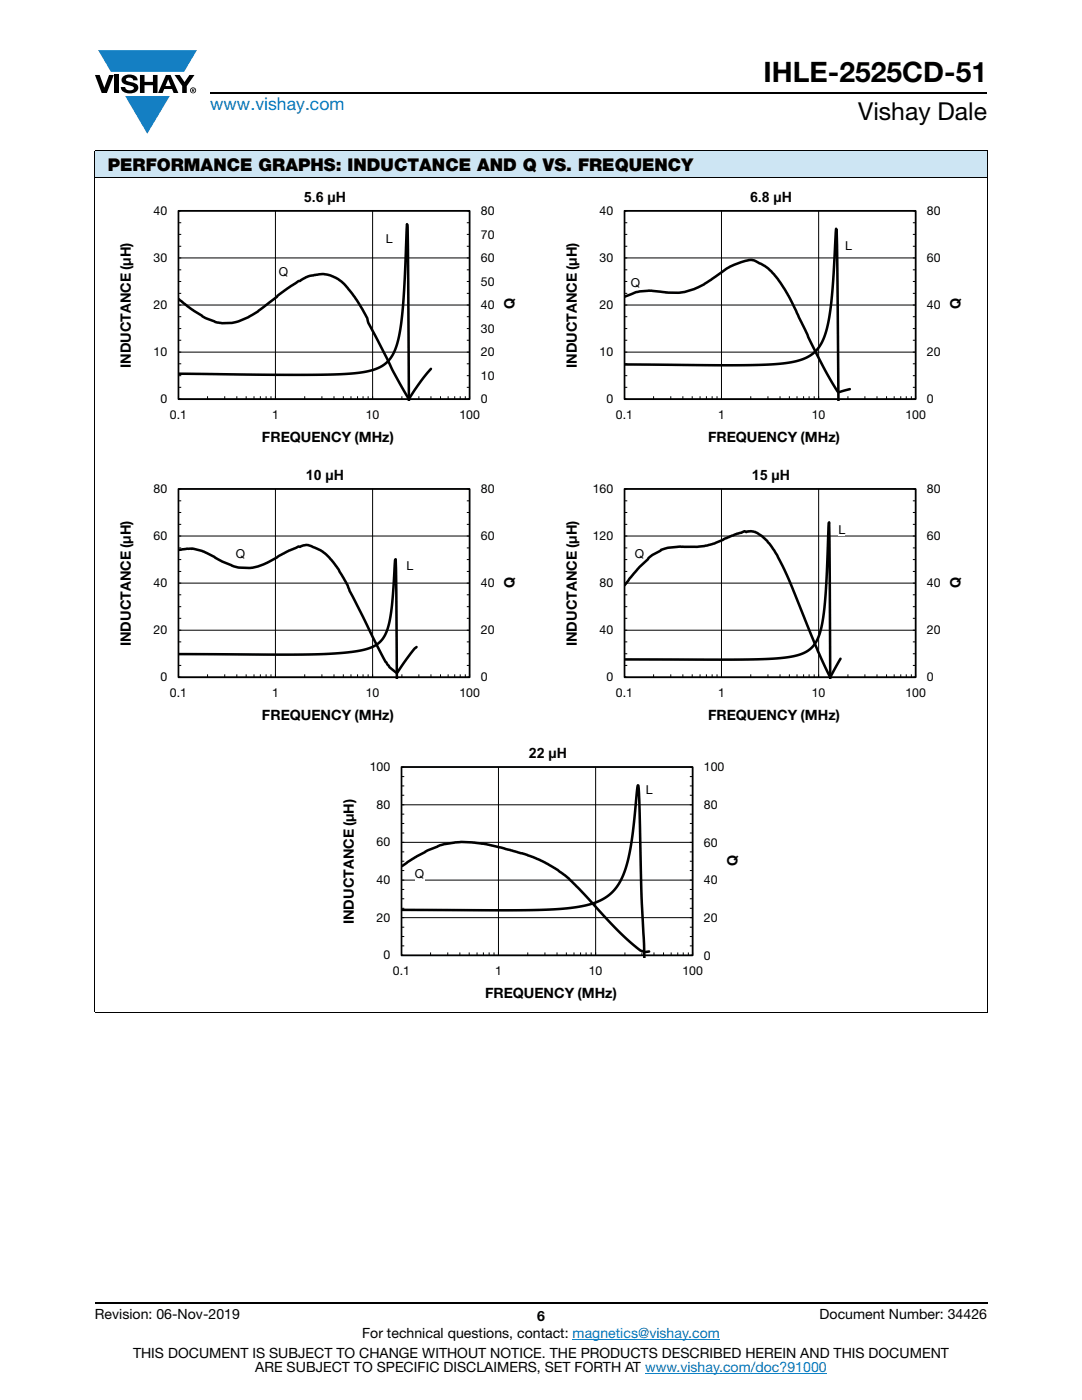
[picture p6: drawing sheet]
<svg xmlns="http://www.w3.org/2000/svg" width="216mm" height="279mm" viewBox="0 0 216 279" stroke-linecap="round" stroke-linejoin="round" font-family="sans-serif">
<g fill="#147fc3">
<path d="M19.6 10h19.7l-2.6 4.3h-1.1h-13.5z"/>
<path d="M25 19.2h8.9l-4.5 7.5z"/>
</g>
<g fill="#000">
<path d="M18.9 15h1l.9 2.5 1-2.5h.9l-1.4 3.6h-1zM22.9 15h.9v3.6h-.9zM24.6 15.3a2.1 2.1 0 0 1 2.8 .3l.1 .4h-.9a.79 .79 0 0 0-.7-.5 .79 .79 0 0 0-.8 .4l.3 .3 1 .2a1.08 1.08 0 0 1 1.2 1 1.08 1.08 0 0 1-1.1 1.2 1.73 1.73 0 0 1-2.4-1.2h.9a.96 .96 0 0 0 .8 .6 .96 .96 0 0 0 .9-.4 1.31 1.31 0 0 0-1.2-.6 1.03 1.03 0 0 1-1.1-.6 1.03 1.03 0 0 1 .2-1.1zM27.9 15h.9v1.3h1.7v-1.3h.9v3.6h-.9v-1.6h-1.7v1.6h-.9zM34.8 15h1.1l.9 1.4 1-1.4h1l-1.5 2.2v1.4h-.9v-1.4z"/>
<path d="M33.6 15.9l.5 1.3h-1.1zM33.1 15l-1.6 3.6h1l.3-.8h1.5l.3 .8h1l-1.6-3.6z"/>
<path d="M38.4 17.8h.2v.2h-.2zM38.3 17.7v.7h.1v-.3l.4 .3-.2-.3 .2-.2-.1-.2z"/>
<path d="M38.1 18a.46 .46 0 0 1 .9 0 .46 .46 0 0 1-.9 0zM37.9 18a.6 .6 0 0 0 1.2 0 .6 .6 0 0 0-1.2 0z"/>
</g>
<path d="M42 18.6h155M18.9 260h178.1" fill="none" stroke="#000" stroke-width=".36"/>
<path d="M114.3 267.3h29.3M128.7 274h36.3" fill="none" stroke="#067ec4" stroke-width=".2"/>
<path d="M18.9 30h178.1v5.5h-178.1z" fill="#cde5f3"/>
<path d="M18.9 30h178.1M18.9 35.5h178.1M18.9 30.1v171.8M197 30.1v171.8M18.9 202h178.1" fill="none" stroke="#000" stroke-width=".2"/>
<path d="M23.7 37.9h79.6v50.9h-79.6z" fill="#fff"/>
<g fill="none" stroke="#000" stroke-width=".2">
<path d="M35.6 42.1h58.1v37.6h-58.1zM35.6 51.5h58.1M35.6 58.5h.6M35.6 56.2h.6M35.6 53.8h.6M35.6 49.1h.6M35.6 46.8h.6M35.6 44.5h.6M55 42.1v37.6M74.3 42.1v37.6M93.1 58.5h.6M93.1 56.2h.6"/>
<path d="M93.1 53.8h.6M93.1 49.1h.6M93.1 46.8h.6M93.1 44.5h.6M35.6 70.3h58.1M35.6 60.9h58.1M35.6 77.3h.6M35.6 75h.6M35.6 72.6h.6M35.6 67.9h.6M35.6 65.6h.6M35.6 63.2h.6"/>
<path d="M41.4 79.1v.6M44.8 79.1v.6M47.3 79.1v.6M49.1 79.1v.6M50.7 79.1v.6M52 79.1v.6M53.1 79.1v.6M54.1 79.1v.6M60.8 79.1v.6M64.2 79.1v.6M66.6 79.1v.6M68.5 79.1v.6"/>
<path d="M70 79.1v.6M71.3 79.1v.6M72.4 79.1v.6M73.5 79.1v.6M80.2 79.1v.6M83.6 79.1v.6M86 79.1v.6M87.9 79.1v.6M89.4 79.1v.6M90.7 79.1v.6M91.8 79.1v.6M92.8 79.1v.6"/>
<path d="M93.1 77.3h.6M93.1 75h.6M93.1 72.6h.6M93.1 67.9h.6M93.1 65.6h.6M93.1 63.2h.6"/>
</g>
<path d="M35.6 42.1h58.1v37.6h-58.1z" fill="none" stroke="#000" stroke-width=".34"/>
<path d="M35.6 59.7l2.4 1.9 3.1 1.9 2.3 .9 .9 .1 2-.1 1.3-.3 1.9-.8 1.9-1.1 5.9-4.6 2.2-1.5h.4l1.2-.8 .8-.3 1.9-.3h.8l1.1 .2 1.8 .8 1.1 .9 2.7 3.5 1.9 3.3 .3 1.1 4.8 9.4 3.2 5.6h.2l2.7-3.9 1.6-2M35.6 74.6l20.9 .2 11.1-.1 3.2-.2 2.3-.3 1.9-.6 1.4-.6 1.2-1 1-1.6 .7-1.9 .5-2.4 .8-7.2 .6-14.2 .1 .8 .1 5.2 .2 29.4" fill="none" stroke="#000" stroke-width=".51"/>
<g fill="#fff">
<path d="M77 46h1.3v3h-1.3z"/>
<path d="M55.6 52.7h1.9v3h-1.9z"/>
<path d="M112.7 37.9h79.6v50.9h-79.6z"/>
</g>
<g fill="none" stroke="#000" stroke-width=".2">
<path d="M124.6 42.1h58.1v37.6h-58.1zM124.6 51.5h58.1M124.6 58.5h.6M124.6 56.2h.6M124.6 53.8h.6M124.6 49.1h.6M124.6 46.8h.6M124.6 44.5h.6M144 42.1v37.6M163.4 42.1v37.6M182.1 58.5h.6M182.1 56.2h.6"/>
<path d="M182.1 53.8h.6M182.1 49.1h.6M182.1 46.8h.6M182.1 44.5h.6M124.6 70.3h58.1M124.6 60.9h58.1M124.6 77.3h.6M124.6 75h.6M124.6 72.6h.6M124.6 67.9h.6M124.6 65.6h.6M124.6 63.2h.6"/>
<path d="M130.4 79.1v.6M133.8 79.1v.6M136.3 79.1v.6M138.1 79.1v.6M139.7 79.1v.6M141 79.1v.6M142.1 79.1v.6M143.1 79.1v.6M149.8 79.1v.6M153.2 79.1v.6M155.6 79.1v.6M157.5 79.1v.6"/>
<path d="M159 79.1v.6M160.3 79.1v.6M161.4 79.1v.6M162.5 79.1v.6M169.2 79.1v.6M172.6 79.1v.6M175 79.1v.6M176.9 79.1v.6M178.4 79.1v.6M179.7 79.1v.6M180.8 79.1v.6M181.9 79.1v.6"/>
<path d="M182.1 77.3h.6M182.1 75h.6M182.1 72.6h.6M182.1 67.9h.6M182.1 65.6h.6M182.1 63.2h.6"/>
</g>
<path d="M124.6 42.1h58.1v37.6h-58.1z" fill="none" stroke="#000" stroke-width=".34"/>
<path d="M124.6 59.2l2.3-.9 2.6-.3 3.8 .4h2l1.3-.1 2-.6 1.8-.9 5.3-3.6 3.1-1.2 1-.1 .8 .1 2 1.1 1.2 1 1.4 1.6 1.3 1.9 1.6 2.8 5.7 11.9 3.1 5.5a.76 .76 0 0 0 1.2 .2l1.5-.3M124.6 72.7l20.6 .2 8.1-.1 3-.3 2.2-.3 1.8-.6 1.4-.6 1.2-1.1 1-1.4 .8-1.9 .6-2.3 .8-6.4 .7-12.3 .3 5.8 .2 28.7" fill="none" stroke="#000" stroke-width=".51"/>
<g fill="#fff">
<path d="M168.6 47.4h1.4v2.9h-1.4z"/>
<path d="M125.9 54.8h1.9v2.9h-1.9z"/>
<path d="M23.7 93.4h79.6v50.9h-79.6z"/>
</g>
<g fill="none" stroke="#000" stroke-width=".2">
<path d="M35.6 97.6h58.1v37.6h-58.1zM35.6 99.9h.6M55 97.6v37.6M74.3 97.6v37.6M93.1 99.9h.6M35.6 116.4h58.1M35.6 107h58.1M35.6 118.7h.6M35.6 114h.6M35.6 111.7h.6M35.6 109.3h.6M35.6 104.6h.6"/>
<path d="M35.6 102.3h.6M93.1 118.7h.6M93.1 114h.6M93.1 111.7h.6M93.1 109.3h.6M93.1 104.6h.6M93.1 102.3h.6M35.6 125.8h58.1M35.6 132.8h.6M35.6 130.5h.6M35.6 128.1h.6M35.6 123.4h.6"/>
<path d="M35.6 121.1h.6M41.4 134.6v.6M44.8 134.6v.6M47.3 134.6v.6M49.1 134.6v.6M50.7 134.6v.6M52 134.6v.6M53.1 134.6v.6M54.1 134.6v.6M60.8 134.6v.6M64.2 134.6v.6M66.6 134.6v.6"/>
<path d="M68.5 134.6v.6M70 134.6v.6M71.3 134.6v.6M72.4 134.6v.6M73.5 134.6v.6M80.2 134.6v.6M83.6 134.6v.6M86 134.6v.6M87.9 134.6v.6M89.4 134.6v.6M90.7 134.6v.6M91.8 134.6v.6"/>
<path d="M92.8 134.6v.6M93.1 132.8h.6M93.1 130.5h.6M93.1 128.1h.6M93.1 123.4h.6M93.1 121.1h.6"/>
</g>
<path d="M35.6 97.6h58.1v37.6h-58.1z" fill="none" stroke="#000" stroke-width=".34"/>
<path d="M35.6 109.7l2.8-.2 1.8 .4 2.5 1.2 1.6 1 2 .8 1.3 .4 2.1 .1 1.7-.3 1.3-.5 4.5-2.5 2.4-1 1.9-.3 2.5 1 1.7 1.5 1.9 2.3 1.8 3.3 .4 1 7.1 14.1 .8 1.1 1.3 1.1a.33 .33 0 0 0 .4 0 .33 .33 0 0 0 .1-.3l2.5-3.5 1.1-1.3M35.6 130.5l20.8 .1h7.8l6.4-.6 2.1-.3 1.5-.6 1.2-.7 .9-.8 .7-1.2 .5-1.5 .7-4 .6-8.8 .2-.5 .2 24" fill="none" stroke="#000" stroke-width=".51"/>
<g fill="#fff">
<path d="M81.1 111.4h1.4v2.9h-1.4z"/>
<path d="M47.1 108.9h1.9v2.9h-1.9z"/>
<path d="M112.7 93.4h79.6v50.9h-79.6z"/>
</g>
<g fill="none" stroke="#000" stroke-width=".2">
<path d="M124.6 97.6h58.1v37.6h-58.1zM124.6 99.9h.6M144 97.6v37.6M163.4 97.6v37.6M182.1 99.9h.6M124.6 116.4h58.1M124.6 107h58.1M124.6 118.7h.6M124.6 114h.6M124.6 111.7h.6M124.6 109.3h.6M124.6 104.6h.6"/>
<path d="M124.6 102.3h.6M182.1 118.7h.6M182.1 114h.6M182.1 111.7h.6M182.1 109.3h.6M182.1 104.6h.6M182.1 102.3h.6M124.6 125.8h58.1M124.6 132.8h.6M124.6 130.5h.6M124.6 128.1h.6M124.6 123.4h.6"/>
<path d="M124.6 121.1h.6M130.4 134.6v.6M133.8 134.6v.6M136.3 134.6v.6M138.1 134.6v.6M139.7 134.6v.6M141 134.6v.6M142.1 134.6v.6M143.1 134.6v.6M149.8 134.6v.6M153.2 134.6v.6M155.6 134.6v.6"/>
<path d="M157.5 134.6v.6M159 134.6v.6M160.3 134.6v.6M161.4 134.6v.6M162.5 134.6v.6M169.2 134.6v.6M172.6 134.6v.6M175 134.6v.6M176.9 134.6v.6M178.4 134.6v.6M179.7 134.6v.6M180.8 134.6v.6"/>
<path d="M181.9 134.6v.6M182.1 132.8h.6M182.1 130.5h.6M182.1 128.1h.6M182.1 123.4h.6M182.1 121.1h.6"/>
</g>
<path d="M124.6 97.6h58.1v37.6h-58.1z" fill="none" stroke="#000" stroke-width=".34"/>
<path d="M124.6 116.8l2.7-3.3 2.2-2.2 2.4-1.6 1.4-.4 2.4-.2h3.5l1.9-.2 1.5-.4 3.4-1.6 1.9-.6a.95 .95 0 0 1 1.1-.2l.8-.1 .9 .2 1.3 .7 1.1 1.1 1.9 2.8 2.4 4.8 5.8 14.4 2.4 5.1 2.1-3.6M124.6 131.6h21.2l7.6-.1 4.9-.5 1.7-.5 1.2-.6 1.1-1 .8-1.2 .5-1.4 .5-2.3 .7-6.5 .6-13.4 .3 31.5" fill="none" stroke="#000" stroke-width=".51"/>
<g fill="#fff">
<path d="M167.3 104.1h1.4v2.9h-1.4z"/>
<path d="M126.7 108.9h1.9v2.9h-1.9z"/>
<path d="M68.2 148.9h79.6v50.9h-79.6z"/>
</g>
<g fill="none" stroke="#000" stroke-width=".2">
<path d="M80.1 153.1h58.1v37.6h-58.1zM80.1 158.7h.6M80.1 156.8h.6M80.1 155h.6M99.5 153.1v37.6M118.9 153.1v37.6M137.6 158.7h.6M137.6 156.8h.6M137.6 155h.6M80.1 175.6h58.1M80.1 168.1h58.1M80.1 160.6h58.1"/>
<path d="M80.1 179.4h.6M80.1 177.5h.6M80.1 173.7h.6M80.1 171.9h.6M80.1 170h.6M80.1 166.2h.6M80.1 164.3h.6M80.1 162.5h.6M137.6 179.4h.6M137.6 177.5h.6M137.6 173.7h.6M137.6 171.9h.6"/>
<path d="M137.6 170h.6M137.6 166.2h.6M137.6 164.3h.6M137.6 162.5h.6M80.1 183.1h58.1M80.1 188.8h.6M80.1 186.9h.6M80.1 185h.6M80.1 181.3h.6M85.9 190.1v.6M89.3 190.1v.6M91.8 190.1v.6"/>
<path d="M93.6 190.1v.6M95.2 190.1v.6M96.5 190.1v.6M97.6 190.1v.6M98.6 190.1v.6M105.3 190.1v.6M108.7 190.1v.6M111.1 190.1v.6M113 190.1v.6M114.5 190.1v.6M115.8 190.1v.6M116.9 190.1v.6"/>
<path d="M118 190.1v.6M124.7 190.1v.6M128.1 190.1v.6M130.5 190.1v.6M132.4 190.1v.6M133.9 190.1v.6M135.2 190.1v.6M136.3 190.1v.6M137.4 190.1v.6M137.6 188.8h.6M137.6 186.9h.6M137.6 185h.6"/>
<path d="M137.6 181.3h.6"/>
</g>
<path d="M80.1 153.1h58.1v37.6h-58.1z" fill="none" stroke="#000" stroke-width=".34"/>
<path d="M80.1 172.9l2.7-1.8 2.5-1.4 2.5-1 3-.6h3.2l2.4 .3 3.5 .7 5.3 1.5 4 1.8 2 1.2 1.6 1.1 2.9 2.8 6.1 6.7 3.3 3.3 2.7 2.2 1 .3 .7-.1M80.1 181.6l22.1 .1 8-.2 3.3-.3 2.7-.4 2.2-.5 1.8-.8 1.5-1 1.3-1.4 1-1.6 .9-2.2 .6-2.6 .6-3.1 1.2-10.9 .2 2.7 .5 18.9 .6 12.8" fill="none" stroke="#000" stroke-width=".51"/>
<g fill="#fff">
<path d="M128.9 156.1h1.3v2.9h-1.3z"/>
<path d="M82.8 172.9h1.9v2.9h-1.9z"/>
</g>
<text font-size="5.6" x="152.3" y="16.4">IHLE-2525CD-51</text>
<text font-size="4.9" x="171.3" y="24">Vishay Dale</text>
<text font-size="3.5" fill="#067ec4" x="42" y="21.9">www.vishay.com</text>
<text font-size="3.5" x="21.5" y="34.1">PERFORMANCE GRAPHS: INDUCTANCE AND Q VS. FREQUENCY</text>
<g font-size="2.8">
<text x="60.7" y="40.3">5.6 µH</text>
<text x="149.7" y="40.3">6.8 µH</text>
<text x="102.7" y="61.8" transform="rotate(-90 102.7 61.8)">Q</text>
<text x="191.7" y="61.8" transform="rotate(-90 191.7 61.8)">Q</text>
<text x="26.1" y="73.5" transform="rotate(-90 26.1 73.5)">INDUCTANCE (μH)</text>
<text x="115.1" y="73.5" transform="rotate(-90 115.1 73.5)">INDUCTANCE (μH)</text>
<text x="52.3" y="88.2">FREQUENCY (MHz)</text>
<text x="141.3" y="88.2">FREQUENCY (MHz)</text>
<text x="61" y="95.8">10 µH</text>
<text x="150" y="95.8">15 µH</text>
<text x="102.7" y="117.3" transform="rotate(-90 102.7 117.3)">Q</text>
<text x="191.7" y="117.3" transform="rotate(-90 191.7 117.3)">Q</text>
<text x="26.1" y="129" transform="rotate(-90 26.1 129)">INDUCTANCE (μH)</text>
<text x="115.1" y="129" transform="rotate(-90 115.1 129)">INDUCTANCE (μH)</text>
<text x="52.3" y="143.7">FREQUENCY (MHz)</text>
<text x="141.3" y="143.7">FREQUENCY (MHz)</text>
<text x="105.5" y="151.3">22 µH</text>
<text x="147.2" y="172.8" transform="rotate(-90 147.2 172.8)">Q</text>
<text x="70.6" y="184.5" transform="rotate(-90 70.6 184.5)">INDUCTANCE (μH)</text>
<text x="96.8" y="199.2">FREQUENCY (MHz)</text>
<text x="18.9" y="263.3">Revision: 06-Nov-2019</text>
<text x="107.2" y="263.6">6</text>
<text x="163.6" y="263.3">Document Number: 34426</text>
<text x="72.3" y="267.1">For technical questions, contact: magnetics@vishay.com</text>
<text x="26.5" y="271">THIS DOCUMENT IS SUBJECT TO CHANGE WITHOUT NOTICE. THE PRODUCTS DESCRIBED HEREIN AND THIS DOCUMENT</text>
<text x="50.9" y="273.8">ARE SUBJECT TO SPECIFIC DISCLAIMERS, SET FORTH AT www.vishay.com/doc?91000</text>
</g>
<g font-size="2.5">
<text x="30.6" y="42.9">40</text>
<text x="96" y="47.6">70</text>
<text x="96" y="42.9">80</text>
<text x="119.6" y="42.9">40</text>
<text x="185" y="42.9">80</text>
<text x="30.6" y="52.3">30</text>
<text x="77" y="48.4">L</text>
<text x="96" y="52.3">60</text>
<text x="119.6" y="52.3">30</text>
<text x="168.6" y="49.8">L</text>
<text x="185" y="52.3">60</text>
<text x="55.6" y="55.1">Q</text>
<text x="96" y="57">50</text>
<text x="125.9" y="57.2">Q</text>
<text x="30.6" y="61.7">20</text>
<text x="96" y="61.7">40</text>
<text x="119.6" y="61.7">20</text>
<text x="185" y="61.7">40</text>
<text x="30.6" y="71.1">10</text>
<text x="96" y="71.1">20</text>
<text x="96" y="66.4">30</text>
<text x="119.6" y="71.1">10</text>
<text x="185" y="71.1">20</text>
<text x="96" y="75.8">10</text>
<text x="32" y="80.5">0</text>
<text x="33.9" y="83.6">0.1</text>
<text x="54.3" y="83.6">1</text>
<text x="73" y="83.6">10</text>
<text x="91.7" y="83.6">100</text>
<text x="95.9" y="80.5">0</text>
<text x="121" y="80.5">0</text>
<text x="122.9" y="83.6">0.1</text>
<text x="143.3" y="83.6">1</text>
<text x="162" y="83.6">10</text>
<text x="180.7" y="83.6">100</text>
<text x="185" y="80.5">0</text>
<text x="30.6" y="98.4">80</text>
<text x="96" y="98.4">80</text>
<text x="118.3" y="98.4">160</text>
<text x="185" y="98.4">80</text>
<text x="30.6" y="107.8">60</text>
<text x="96" y="107.8">60</text>
<text x="118.3" y="107.8">120</text>
<text x="167.3" y="106.5">L</text>
<text x="185" y="107.8">60</text>
<text x="47.1" y="111.3">Q</text>
<text x="81.1" y="113.8">L</text>
<text x="126.7" y="111.3">Q</text>
<text x="30.6" y="117.2">40</text>
<text x="96" y="117.2">40</text>
<text x="119.6" y="117.2">80</text>
<text x="185" y="117.2">40</text>
<text x="30.6" y="126.6">20</text>
<text x="96" y="126.6">20</text>
<text x="119.6" y="126.6">40</text>
<text x="185" y="126.6">20</text>
<text x="32" y="136">0</text>
<text x="95.9" y="136">0</text>
<text x="121" y="136">0</text>
<text x="185" y="136">0</text>
<text x="33.9" y="139.1">0.1</text>
<text x="54.3" y="139.1">1</text>
<text x="73" y="139.1">10</text>
<text x="91.7" y="139.1">100</text>
<text x="122.9" y="139.1">0.1</text>
<text x="143.3" y="139.1">1</text>
<text x="162" y="139.1">10</text>
<text x="180.7" y="139.1">100</text>
<text x="73.8" y="153.9">100</text>
<text x="140.5" y="153.9">100</text>
<text x="75.1" y="161.4">80</text>
<text x="128.9" y="158.5">L</text>
<text x="140.5" y="161.4">80</text>
<text x="75.1" y="168.9">60</text>
<text x="140.5" y="168.9">60</text>
<text x="75.1" y="176.5">40</text>
<text x="82.8" y="175.3">Q</text>
<text x="140.5" y="176.5">40</text>
<text x="75.1" y="184">20</text>
<text x="140.5" y="184">20</text>
<text x="76.5" y="191.5">0</text>
<text x="140.5" y="191.5">0</text>
<text x="78.4" y="194.6">0.1</text>
<text x="98.8" y="194.6">1</text>
<text x="117.5" y="194.6">10</text>
<text x="136.2" y="194.6">100</text>
</g>
</svg>
